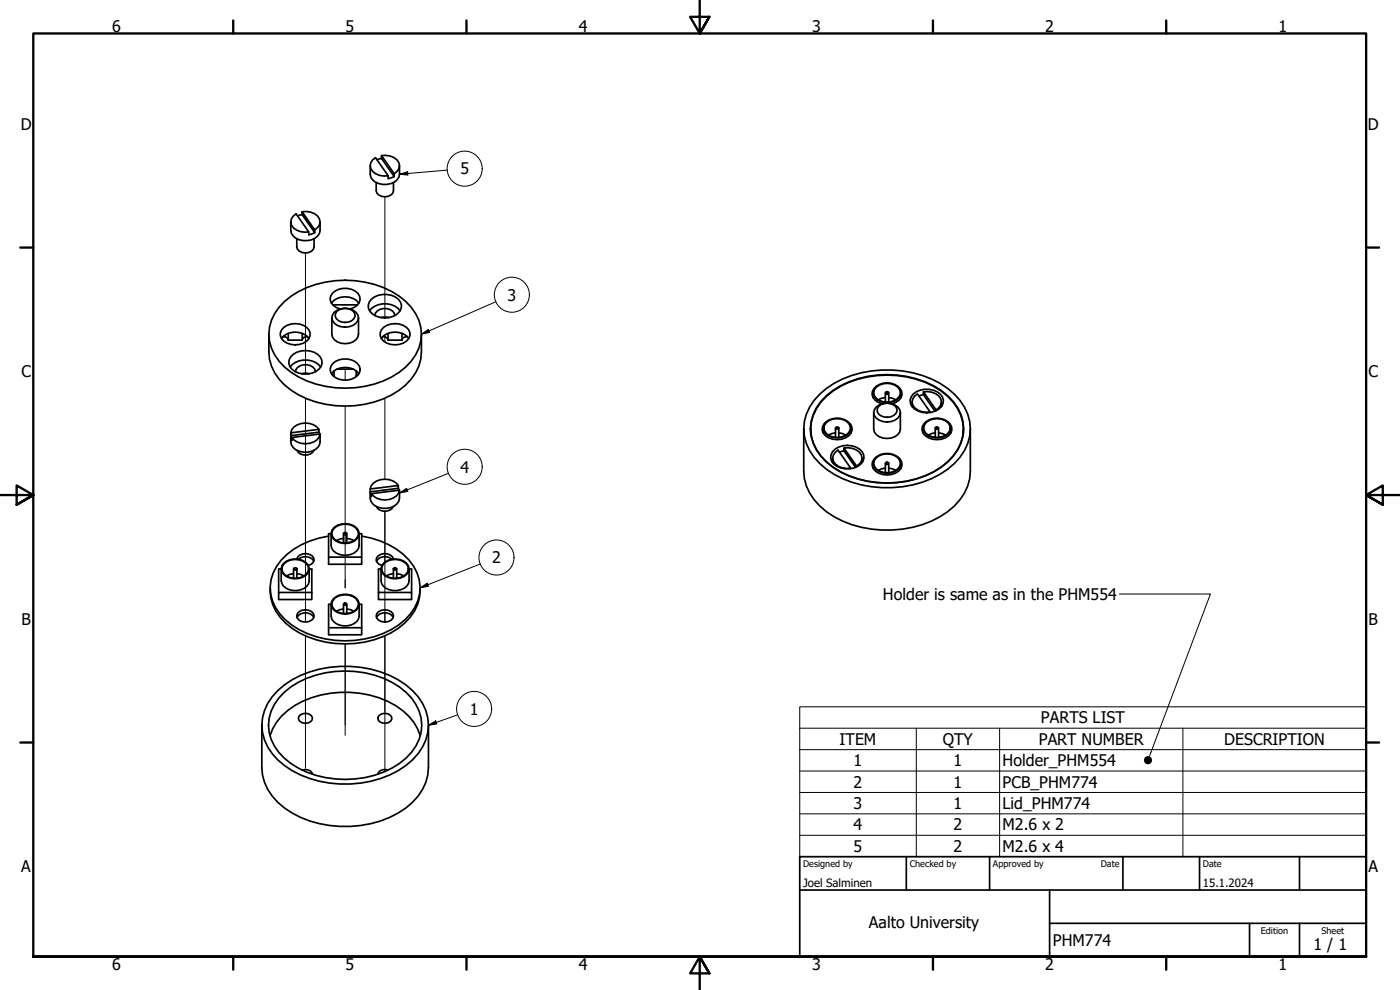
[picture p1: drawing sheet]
<svg xmlns="http://www.w3.org/2000/svg" width="420mm" height="297mm" viewBox="0 0 420 297" stroke-linecap="round" stroke-linejoin="round" font-family="sans-serif">
<!-- layer: Tweak Trail (ISO) -->
<path d="M115.5 59v36.4M91.7 75.9v36.4M91.7 119.5v67.1v-2.7M103.6 110.8v3.3M115.5 119.5v24.3M115.5 101.1v1.5M91.7 136.6v32M103.6 121.8v54.6v-2.4M115.5 168.6v-15.2v33.2v-2.7M91.7 190.8v39.7M103.6 193.2v27.4M115.5 190.8v40.7" fill="none" stroke="#000" stroke-width=".3"/>
<!-- layer: Visible (ISO) -->
<g fill="none" stroke="#000" stroke-width=".51">
<path d="M111.1 49.7v2.6a4.1 4.1 0 0 0 5 3 3.8 3.8 0 0 0 3.8-3v-2.6M112.9 54.8v2.4a2.83 2.83 0 0 0 2.3 1.9 2.83 2.83 0 0 0 2.7-1.2l.2-3.1M114.5 47.5l-1.4 .4M114.5 47.5v-.8l3.8 5.4v.9M114.5 46.7a4.3 4.3 0 0 1 5.4 3l-.2 .9-.5 .8-.9 .7M114.5 47.5l3.8 5.5M116.5 52.7a4.3 4.3 0 0 1-5.4-3l.2-.9 .5-.8 .9-.7 3.8 5.4v.9l1.8-.6M87.3 66.6v2.5a4.1 4.1 0 0 0 5 3.1 3.8 3.8 0 0 0 3.8-3.1v-2.5M89.1 71.6v2.5a2.75 2.75 0 0 0 2.6 1.8 2.75 2.75 0 0 0 2.6-1.8v-2.5M90.7 63.5l3.8 5.5v.8l-3.8-5.4zM90.7 64.4l-1.4 .4M90.7 63.5a4.3 4.3 0 0 1 5.4 3l-.2 .9-.6 .9-.8 .7"/>
<path d="M92.7 69.6a4.3 4.3 0 0 1-5.4-3l.1-.9 .6-.8 .9-.7 3.8 5.4v.8l1.8-.6M85.2 98.2a5.6 5.6 0 0 1 7.5 .8 2.69 2.69 0 0 1-1.7 4 5.5 5.5 0 0 1-6.5-1.4 2.45 2.45 0 0 1 .7-3.4zM85.4 90.4a29.3 29.3 0 0 1 27-5.1 20 20 0 0 1 13.3 10.8 12.6 12.6 0 0 1-3.9 14 29.4 29.4 0 0 1-29.7 4.2 17.5 17.5 0 0 1-11.2-11.9 13 13 0 0 1 4.5-12zM99.5 91a5.4 5.4 0 0 1 8.2 0M99.6 95.3v5a3.9 3.9 0 0 0 5.2 2.7 3.2 3.2 0 0 0 2.8-2.7v-5M99.8 91.5h7.5M100.4 93.7a4.8 4.8 0 0 1 7 .8 2.7 2.7 0 0 1-2.6 3.5 3.9 3.9 0 0 1-5.2-2.7l.2-.8zM101 93.6a3.5 3.5 0 0 1 5.5 .7 2.79 2.79 0 0 1-3.9 2.3 1.99 1.99 0 0 1-1.6-3zM102.1 92.7a3.3 3.3 0 0 1-2.9-3.8 5.1 5.1 0 0 1 8.7 0 3.1 3.1 0 0 1-2.8 3.8M110.9 93.3a6 6 0 0 1 9.2 0M111.4 89.8a6 6 0 0 1 8.8 .9 3 3 0 0 1-2.1 4.2 6.2 6.2 0 0 1-7-1.4 2.68 2.68 0 0 1 .3-3.7zM112.5 94.7a3.2 3.2 0 0 1 5.3-1.4l.5 .7 .2 .7"/>
<path d="M114.3 95.3h2.4M115.1 98.2a5.6 5.6 0 0 1 7.6 .8 2.68 2.68 0 0 1-1.7 4 5.5 5.5 0 0 1-6.5-1.4 2.5 2.5 0 0 1 .6-3.4zM80.7 100.3v5.3a14.2 14.2 0 0 0 6.7 11.5 30 30 0 0 0 32.4 0 14.3 14.3 0 0 0 6.7-11.5v-5.3M84.5 101.6a5.4 5.4 0 0 1 8.2 0M84.9 101a1.38 1.38 0 0 1 1.6 1.1M86.5 102.1h4.2M86.5 100v2.1M87.1 110.1a6 6 0 0 1 9.1 0M87.2 107.1a6.1 6.1 0 0 1 8.9 0 2.86 2.86 0 0 1-1.3 4.3 6.1 6.1 0 0 1-7.8-1.5l-.3-.9 .1-1zM88.7 111.5a3.2 3.2 0 0 1 5.3-1.3l.5 .6 .2 .7M90.5 112.1l.7-.1 1.7 .1M90.7 100v2.1"/>
<path d="M92.3 101a1.38 1.38 0 0 0-1.6 1.1M99.5 112.1a5.4 5.4 0 0 1 8.2 0M99.8 109.2a5.4 5.4 0 0 1 8.1 .8 3.4 3.4 0 0 1-3.7 4 4.3 4.3 0 0 1-5.1-3.1l.2-.9zM100.2 111.3v1.3h-.4M101.1 110.8h4.9M106.9 111.3v1.3h.4M114.4 101.6a5.4 5.4 0 0 1 8.3 0M114.9 101a1.37 1.37 0 0 1 1.6 1.1M116.5 102.1h4.1M116.5 100v2.1M120.6 100v2.1M122.2 101a1.38 1.38 0 0 0-1.6 1.1"/>
<path d="M246 118.3a30.3 30.3 0 0 1 24.9-7 24.7 24.7 0 0 1 18.6 10.9 13.5 13.5 0 0 1-3.1 16.9 30.4 30.4 0 0 1-24.9 6.9 24.7 24.7 0 0 1-18.5-10.8 13.5 13.5 0 0 1 3-16.9zM248 118.8a29.4 29.4 0 0 1 29.7-4.2 18.5 18.5 0 0 1 10.7 9.9 12.6 12.6 0 0 1-3.9 14.1 28.6 28.6 0 0 1-24.2 5.8 22.8 22.8 0 0 1-15.3-9.5 12.5 12.5 0 0 1 3-16.1zM248.1 118.9a28.4 28.4 0 0 1 24-5.8 22.5 22.5 0 0 1 15.3 9.4 12.5 12.5 0 0 1-3 16.1 28.4 28.4 0 0 1-24.1 5.8 22.4 22.4 0 0 1-15.2-9.5 12.4 12.4 0 0 1 3-16zM262 117.8v1.5M262.9 116a5.1 5.1 0 0 1 7.2 .8 2.62 2.62 0 0 1-2.1 3.7 4.7 4.7 0 0 1-5.9-2l-.1-.9 .3-.8zM263 116.2a4.8 4.8 0 0 1 7 .8 2.42 2.42 0 0 1-1.4 3.1 4.8 4.8 0 0 1-6.2-1.4l-.2-.9 .2-.8zM263 115.9a2.67 2.67 0 0 0-1.3 2.6 2.67 2.67 0 0 0 1.9 2.2l1.2 .5M265.7 119.3l-2.1 .7M265.7 117.8v2.8M265.7 117.8l.3-.3 .7 .3-.1 .3-.4 .1zM266.7 119.3l2.2 .7M266.7 117.8v2.8"/>
<path d="M269.4 115.9a2.67 2.67 0 0 1 1.3 2.6 2.67 2.67 0 0 1-1.9 2.2l-1.1 .5M270.4 117.8v1.5M274 118.3a6.1 6.1 0 0 1 8.9 .8 3.1 3.1 0 0 1-2.2 4.2 6.2 6.2 0 0 1-7-1.4 2.71 2.71 0 0 1 .3-3.6zM277.1 118.4l-1.3 .4M277.1 118.4v-.8l3.8 5.6M277.1 117.6a4.3 4.3 0 0 1 5.4 3l-.1 .9-.6 .8-.9 .7M277.1 118.4l3.5 5M87.3 129.9l8.4-1.1v.9l-8.4 1zM87.3 130.7l.3 1.4v-.8l8.5-1.1v.9M89.1 135.1a2.97 2.97 0 0 0 5.1 0M95.7 128.8a5.2 5.2 0 0 0-8.2 .2l-.2 .9M95.7 129.7l.3 .5"/>
<path d="M96.1 130.7a3.8 3.8 0 0 1-3.8 5 4.1 4.1 0 0 1-5-4.8M96.1 130.2a4.4 4.4 0 0 1-5.6 2.8l-2.2-1-.7-.7M241.2 128.7v12.7a15.4 15.4 0 0 0 6.8 12.1 32.6 32.6 0 0 0 36.4 0 15.4 15.4 0 0 0 6.8-12.1v-12.7M243.3 128.7v1.5M247 128.4v1.5M247.8 126.8a5.2 5.2 0 0 1 7.2 .3 2.54 2.54 0 0 1-1.7 3.9 4.9 4.9 0 0 1-6.1-1.7l-.2-.9 .2-.8zM248 126.8a4.8 4.8 0 0 1 7 .8 2.69 2.69 0 0 1-2.5 3.5 4 4 0 0 1-5.3-2.7l.2-.8zM248.1 126.5a2.7 2.7 0 0 0-1.3 2.7 2.7 2.7 0 0 0 1.9 2.2 5.4 5.4 0 0 0 6.7-1.5 2.56 2.56 0 0 0-1-3.4M249.9 135.5a6.1 6.1 0 0 1 8.8 0 3.2 3.2 0 0 1-2.4 4.9 5.8 5.8 0 0 1-6.7-2l-.3-1 .1-1zM249.9 138.3l-.2 .3M249.9 137.4v1.4M250.7 129.9l-2.1 .6"/>
<path d="M250.7 128.4v2.8M250.8 128.3l.7-.1 .2 .2-.6 .4-.3-.2zM251.7 129.9l2.2 .6M251.7 128.4v2.8M253.3 135.3l-1.4 .4M253.3 134.4a4.3 4.3 0 0 1 5.4 3l-.2 .9-.5 .9-.9 .7M255.4 128.4v1.5M258.7 138.3l.2 .3M258.7 137.4v1.4M262 139v1.5M262.2 123.8v4.9a4 4 0 0 0 5.2 2.7 3.1 3.1 0 0 0 2.8-2.7v-4.9M262.6 137.5a5 5 0 0 1 7.7 .9 3.4 3.4 0 0 1-4.1 3.6 4.1 4.1 0 0 1-4.2-2.8l.1-.8z"/>
<path d="M263 137.4a4.9 4.9 0 0 1 7 .7 2.44 2.44 0 0 1-1.4 3.2 4.8 4.8 0 0 1-6.2-1.4l-.2-.9 .2-.9zM263 122.1a4.8 4.8 0 0 1 7 .8 2.42 2.42 0 0 1-1.4 3.2 4.8 4.8 0 0 1-6.2-1.4l-.2-.9 .2-.9zM263 137.1a2.68 2.68 0 0 0-1.2 2.7 2.68 2.68 0 0 0 1.9 2.2 5.5 5.5 0 0 0 6.7-1.4 2.54 2.54 0 0 0-1-3.5M263.6 122a3.5 3.5 0 0 1 5.6 .7 2.82 2.82 0 0 1-4 2.4 1.99 1.99 0 0 1-1.6-3.1zM265.7 139v2.8M265.8 138.8h.8l.1 .3-.7 .2-.3-.2zM266.7 139v2.8M270.4 139v1.5M273.7 121.5l-.1 .2M273.7 120.6v1.4M277 128.4v1.5M278 126.8a4.8 4.8 0 0 1 7 .8 2.69 2.69 0 0 1-2.6 3.5 4 4 0 0 1-5.2-2.7l.2-.8z"/>
<path d="M278 126.5a2.68 2.68 0 0 0-1.3 2.7 2.68 2.68 0 0 0 2 2.2 5.4 5.4 0 0 0 6.6-1.5 2.56 2.56 0 0 0-.9-3.4M278.1 126.4a5.1 5.1 0 0 1 7.1 1.2 2.77 2.77 0 0 1-2.5 3.6 4.5 4.5 0 0 1-5.6-2.3v-.9l.3-.9zM279.1 123.6a4.3 4.3 0 0 1-5.4-3l.2-.9 .6-.8 .8-.7 3.8 5.6M280.7 129.9l-2.1 .6M280.7 128.4v2.8M280.9 128.2l.4-.1 .3 .2v.3l-.7 .1-.2-.3zM281.7 129.9l2.1 .6M281.7 128.4v2.8M282.5 121.5l.2 .2M282.5 120.6v1.4M285.4 128.4v1.5M289.1 128.7v1.5"/>
<path d="M100.3 158.2a5.2 5.2 0 0 1 7.2 .8 2.62 2.62 0 0 1-2.1 3.8 4.7 4.7 0 0 1-5.9-2.1l-.1-.8 .3-.9zM100.4 158.4a4.8 4.8 0 0 1 7 .8 2.69 2.69 0 0 1-2.6 3.6 3.9 3.9 0 0 1-5.2-2.7l.2-.9zM111.1 147.6l.3 1.4v-.9l8.5-1v.8M113 152a2.97 2.97 0 0 0 5 0M119.5 146.5v-.8l-8.4 1v.9M119.5 145.7a5.3 5.3 0 0 0-8.1 .1l-.3 .9M119.5 146.5l.3 .6M119.5 146.5l-8.4 1.1M119.9 147.6a3.8 3.8 0 0 1-3.8 4.9 4.1 4.1 0 0 1-5-4.7M119.9 147.1a4.4 4.4 0 0 1-5.6 2.8l-1.2-.4-1-.6-.7-.8M255.3 140.5a4.3 4.3 0 0 1-5.4-3l.2-.9 .5-.9 .9-.6 3.8 5.5M257.1 140.1l-3.8-5.7v.9l3.5 4.9"/>
<path d="M265.7 140.4l-2.1 .7M266.7 140.4l2.2 .7M81.1 176.4a13.6 13.6 0 0 0 6.6 12.1 29.5 29.5 0 0 0 31.8 0 14 14 0 0 0 6.6-12.1M84.4 170.7v3.6a4 4 0 0 0 4.8 2.9 3.7 3.7 0 0 0 3.6-2.9v-3.6M84.4 170.7h-.8v7.1M85.1 169a5.2 5.2 0 0 1 7.3 .4 2.55 2.55 0 0 1-1.7 3.9 4.9 4.9 0 0 1-6.1-1.7l-.2-.9 .2-.9zM85.4 169a4.9 4.9 0 0 1 7 .8 2.44 2.44 0 0 1-1.4 3.2 4.8 4.8 0 0 1-6.2-1.4l-.2-.9 .2-.9zM88.1 172.1l-2.1 .7M88.1 170.7v2.8M88.2 170.5l.7-.1 .2 .3-.2 .3h-.4l-.3-.2zM89.1 167.7a2.93 2.93 0 0 1 5-.3 1.77 1.77 0 0 1-1.6 2.3M89.1 172.1l2.1 .7"/>
<path d="M89.1 170.7v2.8M89.5 167.8a3.1 3.1 0 0 1 4.7 .6M92.8 170.7h.8v9.2h-10v-2.1h10M98.6 160.9a22.8 22.8 0 0 0-15.6 9 12.2 12.2 0 0 0 2.6 16 27.8 27.8 0 0 0 23.9 5.8 22 22 0 0 0 15-9.5 12.4 12.4 0 0 0-3.5-15.9 24.8 24.8 0 0 0-12.5-5.4M98.6 167.2v-7.1h.8v3.5a4 4 0 0 0 4.8 3 3.7 3.7 0 0 0 3.6-3v-3.5h.7v9.2h-9.9v-2.1h9.9M99.9 179.8a4.9 4.9 0 0 1 7.8 .8 2.93 2.93 0 0 1-2.9 3.5 4.3 4.3 0 0 1-5.4-2.6l.1-.9zM100.4 179.6a4.8 4.8 0 0 1 7 .8 2.69 2.69 0 0 1-2.6 3.6 3.9 3.9 0 0 1-5.2-2.7l.2-.9zM103.1 161.5l-2.2 .7M103.1 160.1v2.8M103.1 160l.3-.2 .7 .2-.1 .3-.4 .2-.4-.2zM104.1 161.5l2.1 .7M104.1 160.1v2.8"/>
<path d="M114.4 170.7v3.6a3.9 3.9 0 0 0 4.7 2.9 3.7 3.7 0 0 0 3.7-2.9v-3.6M114.4 170.7h-.8v7.1h9.9v2.1h-9.9v-2.1M115.3 169a4.9 4.9 0 0 1 7.1 .8 2.44 2.44 0 0 1-1.5 3.2 4.8 4.8 0 0 1-6.2-1.4l-.1-.9 .1-.9zM115.5 168.7a5.1 5.1 0 0 1 7.1 1.1 2.77 2.77 0 0 1-2.5 3.6 4.5 4.5 0 0 1-5.7-2.3v-.8l.4-.9zM117.6 167.8a3.1 3.1 0 0 0-4.6 .6M118.1 172.1l-2.2 .7M118.1 170.7v2.8M118.1 167.7a2.93 2.93 0 0 0-5.1-.3 1.77 1.77 0 0 0 1.6 2.3M118.2 170.4l.8 .1v.3l-.8 .2-.1-.3zM119.1 172.1l2.1 .7M119.1 170.7v2.8M122.8 170.7h.7v7.1"/>
<path d="M89.1 185.3a2.97 2.97 0 0 1 5.1 0M89.8 183.5a2.84 2.84 0 0 1 4.5 1.3 2.83 2.83 0 0 1-2.3 1.9 2.83 2.83 0 0 1-2.7-1.2l-.2-.7 .2-.7zM98.6 188.3h9.9M99.4 181.3v3.5a4 4 0 0 0 4.8 3 3.7 3.7 0 0 0 3.6-3v-3.5M99.4 181.3h-.8v9.2h9.9v-9.2h-.7M103.1 182.7l-2.2 .7M103.1 181.3v2.8M103.2 181h.8l.1 .4-.7 .2-.3-.2zM104.1 182.7l2.1 .7M104.1 181.3v2.8M113 185.3a2.97 2.97 0 0 1 5 0M113.7 183.5a2.84 2.84 0 0 1 4.4 1.3 2.84 2.84 0 0 1-2.3 1.9 2.84 2.84 0 0 1-2.7-1.2l-.2-.7 .2-.7z"/>
<path d="M78.6 217.6v12.7a16 16 0 0 0 9.1 13.6 32.9 32.9 0 0 0 34.1-1.5 15.4 15.4 0 0 0 6.8-12.1v-12.7M83.4 207.2a30.4 30.4 0 0 1 24.9-7 24.8 24.8 0 0 1 18.5 10.9 13.6 13.6 0 0 1-3 16.9 30.5 30.5 0 0 1-24.9 7 26.5 26.5 0 0 1-17.2-8.9 13.5 13.5 0 0 1 1.7-18.9zM85.3 207.7a29.5 29.5 0 0 1 29.8-4.2 17.6 17.6 0 0 1 11.3 12 13.5 13.5 0 0 1-6.6 13.6 30.2 30.2 0 0 1-32.5 0 14 14 0 0 1-6.5-13.6 14.5 14.5 0 0 1 4.5-7.8zM89.8 214.8a2.41 2.41 0 0 1 4 .6 2.17 2.17 0 0 1-2.1 1.6 2.17 2.17 0 0 1-2.1-1.6zM113.6 214.9a2.46 2.46 0 0 1 4 .3 1.64 1.64 0 0 1-1.9 1.8 1.73 1.73 0 0 1-2.1-2.1zM81 220.8a17.2 17.2 0 0 1 9.8-10.4 30.9 30.9 0 0 1 27.9 1.3 16.5 16.5 0 0 1 7.4 9.1M90.7 231.1a2.28 2.28 0 0 1 3.1 1.2M116.5 231.1a2.28 2.28 0 0 0-3.1 1.2"/>
</g>
<!-- layer: Symbol (ISO) -->
<g fill="none" stroke="#000" stroke-width=".3">
<path d="M119.9 52.3l2.4-.8 .1 1zM134.3 51l-14.4 1.3M148.8 90.5l-22.3 9.8M126.5 100.3l2.1-1.5 .4 .9zM119.9 147.9l2.1-1.4 .4 1zM134.6 142l-14.7 5.9M126.1 176.4l2.1-1.4 .4 .9zM144.1 169.2l-18 7.2M335.9 178.2h27.4l-18.3 48.7M128.6 217.6l2.2-1.3 .3 .9zM137.4 214.5l-8.8 3.1M240 218.5v-6.4h170v6.4"/>
<path d="M240 218.5h170v6.4M240 218.5v38.5h170v-32.1M275 218.5v38.5M300 218.5v38.5M355 218.5v38.5M240 224.9h170M240 231.3h170M240 237.8h170M240 244.2h170M240 250.6h170"/>
<circle cx="139.5" cy="50.6" r="5.3"/>
<circle cx="153.6" cy="88.4" r="5.3"/>
<circle cx="139.5" cy="140.1" r="5.3"/>
<circle cx="149" cy="167.3" r="5.3"/>
<circle cx="142.3" cy="212.7" r="5.3"/>
</g>
<!-- layer: Border (ISO) -->
<g fill="none" stroke="#000" stroke-width=".7">
<path d="M70 6.1v3.9M140 6.1v3.9M210 0v10l-2.9-5h5.8l-2.9 5 2.9-5M280 6.1v3.9M350 6.1v3.9M6.1 74.3h3.9M410 74.3h3.9M0 148.5h10l-5-2.8v5.7l5-2.9-5 2.9M420 148.5h-10l5-2.8v5.7l-5-2.9 5 2.9M6.1 222.8h3.9M410 222.8h3.9M10 287v-277h400v277h-400h400"/>
<path d="M70 287v3.9M140 287v3.9M212.9 292l-2.9-5 2.9 5h-5.8l2.9-5v10M280 287v3.9M350 287v3.9"/>
</g>
<!-- layer: Title (ISO) -->
<path d="M240 257h170v30h-170zM272 257v10M297 257v10M337 257v10M360 257v10M390 257v10M240 267h170M315 277h95M315 267v20M375 277v10M390 277v10" fill="none" stroke="#000" stroke-width=".51"/>
<!-- layer: Symbol (ISO) -->
<g fill="#000">
<path d="M119.9 52.3l2.4-.8 .1 1zM126.5 100.3l2.1-1.5 .4 .9zM119.9 147.9l2.1-1.4 .4 1zM126.1 176.4l2.1-1.4 .4 .9zM128.6 217.6l2.2-1.3 .3 .9z"/>
<circle cx="344.5" cy="228.1" r="1.25"/>
</g>
<g font-size="4.8">
<text x="33.7" y="9.6">6</text>
<text x="103.7" y="9.6">5</text>
<text x="173.7" y="9.6">4</text>
<text x="243.7" y="9.6">3</text>
<text x="313.7" y="9.6">2</text>
<text x="383.7" y="9.6">1</text>
<text x="6.2" y="38.9">D</text>
<text x="410.5" y="38.9">D</text>
<text x="138.2" y="52.4">5</text>
<text x="152.3" y="90.2">3</text>
<text x="6.4" y="113.2">C</text>
<text x="410.7" y="113.2">C</text>
<text x="138.2" y="141.8">4</text>
<text x="147.7" y="169.1">2</text>
<text x="265" y="180">Holder is same as in the PHM554</text>
<text x="6.4" y="187.4">B</text>
<text x="410.7" y="187.4">B</text>
<text x="141" y="214.5">1</text>
<text x="312.4" y="217.1">PARTS LIST</text>
<text x="252" y="223.5">ITEM</text>
<text x="283" y="223.5">QTY</text>
<text x="311.8" y="223.5">PART NUMBER</text>
<text x="367.4" y="223.5">DESCRIPTION</text>
<text x="256.2" y="229.9">1</text>
<text x="286.2" y="229.9">1</text>
<text x="300.9" y="230">Holder_PHM554</text>
<text x="256.2" y="236.4">2</text>
<text x="286.2" y="236.3">1</text>
<text x="300.9" y="236.3">PCB_PHM774</text>
<text x="256.2" y="242.8">3</text>
<text x="286.2" y="242.7">1</text>
<text x="300.9" y="242.8">Lid_PHM774</text>
<text x="256.2" y="249.2">4</text>
<text x="286.2" y="249.2">2</text>
<text x="300.9" y="249.2">M2.6 x 2</text>
<text x="256.2" y="255.6">5</text>
<text x="286.2" y="255.6">2</text>
<text x="300.9" y="255.6">M2.6 x 4</text>
<text x="6.4" y="261.7">A</text>
<text x="410.7" y="261.7">A</text>
<text x="260.8" y="278.4">Aalto University</text>
<text x="316" y="283.8">PHM774</text>
<text x="394.2" y="285">1 / 1</text>
<text x="33.7" y="290.9">6</text>
<text x="103.7" y="290.9">5</text>
<text x="173.7" y="290.9">4</text>
<text x="243.7" y="290.9">3</text>
<text x="313.7" y="290.9">2</text>
<text x="383.7" y="290.9">1</text>
</g>
<g font-size="3.4">
<text x="241" y="266">Joel Salminen</text>
<text x="361" y="266">15.1.2024</text>
</g>
<g font-size="2.7">
<text x="241" y="260.1">Designed by</text>
<text x="273" y="260.1">Checked by</text>
<text x="298" y="260.1">Approved by</text>
<text x="330.3" y="260">Date</text>
<text x="361" y="260">Date</text>
<text x="378.4" y="280.1">Edition</text>
<text x="396.6" y="280.1">Sheet</text>
</g>
</svg>
